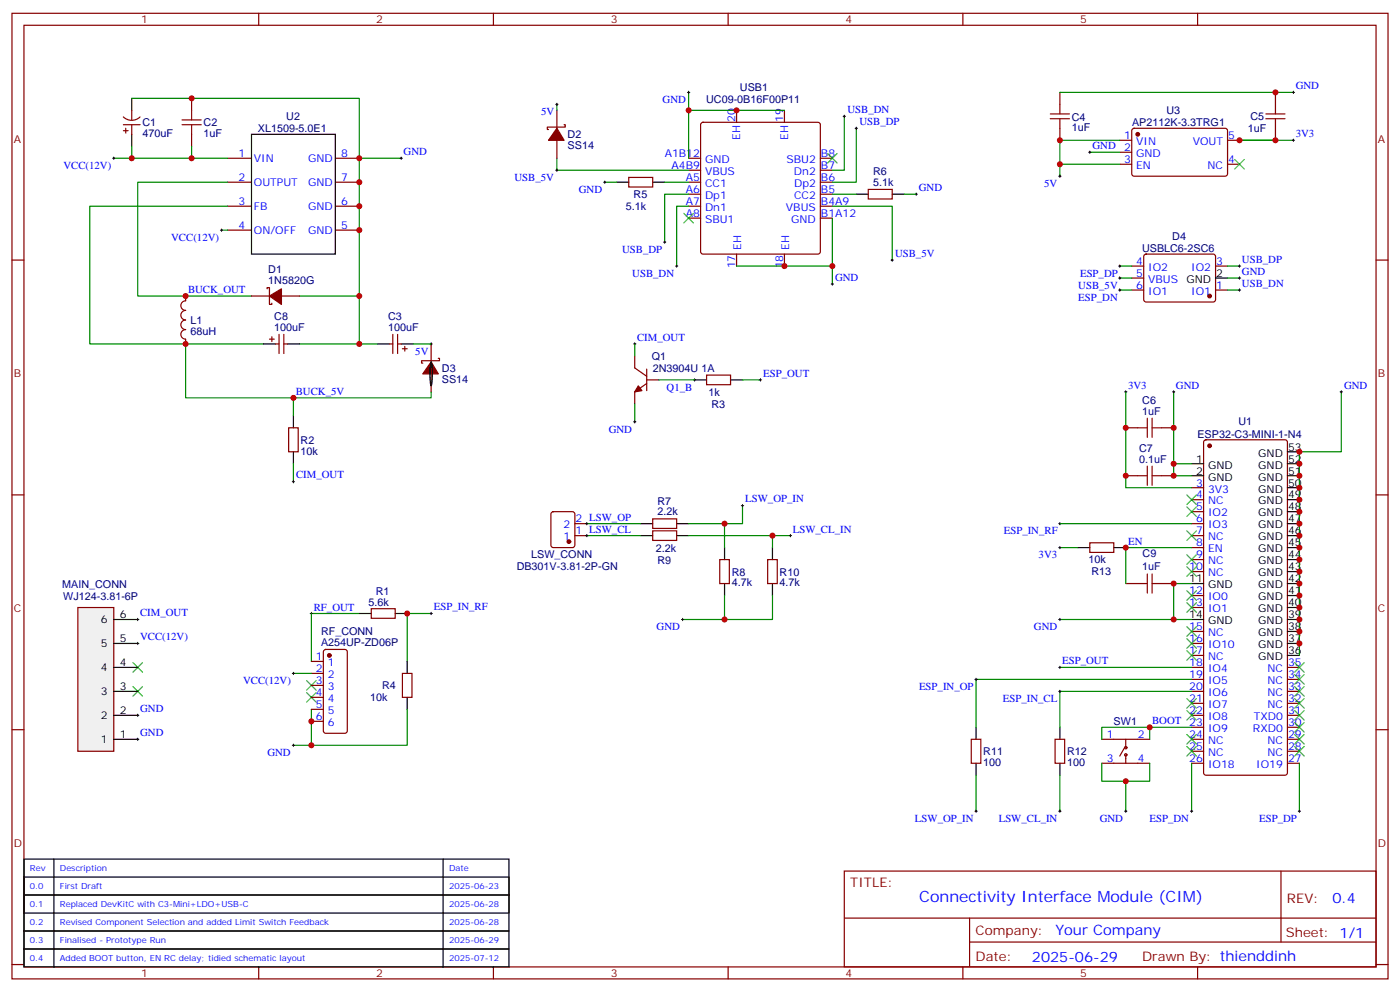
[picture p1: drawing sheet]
<svg xmlns="http://www.w3.org/2000/svg" width="412mm" height="292mm" viewBox="0 0 412 292" stroke-linecap="round" stroke-linejoin="round" font-family="sans-serif">
<g fill="none" stroke="#870000" stroke-width=".35">
<path d="M3.5 3.9h405.4v284.4h-405.4zM7.1 7.4h398.2v277.3h-398.2zM76.2 3.9v3.5M145.3 3.9v3.5M214.5 3.9v3.5M283.6 3.9v3.5M352.8 3.9v3.5M36.3 34.4a3.5 3.5 0 0 0 4.9 .1M36.3 36.7h5M36.3 38.5h1.4M37 37.8v1.4M38.8 32.5v2.8"/>
<path d="M38.8 36.7v2.8M56.4 29v3.5M56.4 39.5v3.6M206.6 36.2l.5-.2h33.8l.5 .2 .3 .5v37.4l-.3 .5-.5 .2h-33.8l-.5-.2-.2-.5v-37.4zM217 32.5v3.5M231.1 32.5v3.5M312.2 27.2v3.5M312.2 37.8v3.5M333.6 38l.5-.2h27.1l.4 .7-.1 13-.6 .4-27.1-.1-.4-.6v-12.7zM375.7 27.2v3.5M375.7 37.8v3.5M67 46.6h7.1"/>
<path d="M67 53.7h7.1M98.8 46.6h7M98.8 53.7h7M185.2 52.2h7.1v2.9h-7.1zM202.8 46.6h3.6M202.8 53.7h3.6M202.8 57.2h3.6M202.8 50.1h3.6M241.7 46.6h3.5M241.7 53.7h3.5M241.7 57.2h3.5M241.7 50.1h3.5"/>
<path d="M255.8 55.8h7v2.8h-7zM329.8 41.3h3.6M329.8 44.8h3.6M329.8 48.4h3.6M361.6 41.3h3.5M361.6 48.4h3.5M3.5 76.6h3.6M67 60.7h7.1M67 67.8h7.1M98.8 60.7h7M98.8 67.8h7M202.8 60.7h3.6"/>
<path d="M202.8 64.2h3.6M217 74.8v3.6M231.1 74.8v3.6M241.7 60.7h3.5M241.7 64.2h3.5M333.4 78.4h3.5M337.1 75l.5-.2 20 .1 .5 .6-.1 13-.6 .4h-20.1l-.4-.7v-12.7zM358.1 78.4h3.5M405.3 76.6h3.6M54.7 87.2v1.4a1.41 1.41 0 0 0-1.4 1.4 1.41 1.41 0 0 0 1.4 1.4M54.7 99.9v1.4M54.7 97a1.41 1.41 0 0 0-1.4 1.5 1.41 1.41 0 0 0 1.4 1.4"/>
<path d="M54.7 94.2a1.41 1.41 0 0 0-1.4 1.4 1.41 1.41 0 0 0 1.4 1.4M54.7 91.4a1.41 1.41 0 0 0-1.4 1.4 1.41 1.41 0 0 0 1.4 1.4M74.1 87.2h5.3M78.7 85.1v-.4h.7v4.9h.7v-.3M79.4 99.9h1.4M80.1 99.2v1.4M82.2 98.5v5.6M82.9 87.2h5.3M83.6 98.5v5.6M115.7 98.5v5.6M117.1 98.5v5.6M333.4 85.4h3.5"/>
<path d="M333.4 81.9h3.5M358.1 85.4h3.5M81.1 101.3h1.1M83.6 101.3h1.1M114.7 101.3h1M117.1 101.3h1.1M118.5 102.7h1.4M119.2 102v1.4M127 101.3v5.3M127 110.1v5.3M129.1 105.5h.4v.7h-5.3v.7h.3M187 104.8v3.5l3.5 2.5"/>
<path d="M190.5 111.9h3.5M190.5 112.9l-3.5 2.5v3.5M190.5 108.7v6.3M208.1 110.5h7.1v2.8h-7.1zM85 126h2.8v7h-2.8zM331.6 126h3.5M342.2 126h3.5M354.8 129.7l.4-.2h23.3l.7 .4v97.7l-.4 .6-23.6 .1-.6-.5-.1-97.6zM3.5 145.7h3.6M331.6 140.1h3.5M342.2 140.1h3.5M351 143.6h3.5"/>
<path d="M351 147.1h3.5M351 150.7h3.5M351 154.2h3.5M351 157.7h3.5M405.3 145.7h3.6M109.4 179.2h7v2.9h-7zM351 161.3h3.5M351 164.8h3.5M351 168.3h3.5M351 175.4h3.5M351 178.9h3.5M118.5 198.3h2.9v7.1h-2.9z"/>
<path d="M351 185.9h3.5M351 189.5h3.5M351 193h3.5M351 196.5h3.5M379.2 196.5h3.6M3.5 214.9h3.6M351 200.1h3.5M351 203.6h3.5M351 207.1h3.5M351 210.6h3.5M351 214.2h3.5M351 217.7h3.5"/>
<path d="M379.2 200.1h3.6M379.2 203.6h3.6M379.2 207.1h3.6M379.2 210.6h3.6M379.2 214.2h3.6M379.2 217.7h3.6M405.3 214.9h3.6M351 221.2h3.5M351 224.8h3.5M379.2 221.2h3.6M379.2 224.8h3.6M248.7 256.5h156.6v28.2h-156.6z"/>
<path d="M377.3 256.5v20.9M248.7 270.4h156.5M285.6 277.4h119.6M285.6 270.4v14.1M3.5 284h3.6M76.2 284.7v3.6M145.3 284.7v3.6M214.5 284.7v3.6M283.6 284.7v3.6M352.8 284.7v3.6M405.3 284h3.6"/>
</g>
<g fill="none" stroke="#000" stroke-width=".29">
<path d="M54.3 87.2h.7M54.7 86.8v.7M86.1 117.2h.7M86.4 116.8v.7M186.6 101.3h.7M187 100.9v.7M204.3 111.9h.7M204.6 111.5v.7M311.9 154.2h.7M312.2 153.8v.8M40.2 189.5h.7M40.2 182.4h.7"/>
<path d="M40.6 182.1v.7M40.6 189.1v.7M91.4 180.7h.7M91.7 180.3v.7M40.2 210.6h.7M40.2 217.7h.7M40.6 210.3v.7M40.6 217.3v.8"/>
</g>
<g fill="#870000" stroke="#870000" stroke-width=".35">
<path d="M188 113.6l1.1 1.4-2.1 .4z"/>
<path d="M127 106.6l2.1 3.5h-4.6z"/>
<path d="M79.4 87.2l3.5-2.1v4.5z"/>
<circle cx="356.3" cy="131.3" r=".53"/>
<circle cx="335.1" cy="39.5" r=".53"/>
<circle cx="356.3" cy="87.2" r=".53"/>
</g>
<g fill="none" stroke="#000" stroke-width=".35">
<path d="M38.8 29v3.5M38.8 39.5v3.6M74.1 39.5h24.7v35.3h-24.7zM181.7 53.7h3.5M192.3 53.7h3.5M252.2 57.2h3.6M262.8 57.2h3.5M358.1 81.9h3.5M77.6 101.3h3.5M84.7 101.3h3.5M111.1 101.3h3.6M118.2 101.3h3.5"/>
<path d="M204.6 111.9h3.5M215.2 111.9h3.5M86.4 122.4v3.6M86.4 133v3.6M351 136.6h3.5M379.2 136.6h3.6M379.2 133h3.6M351 140.1h3.5M379.2 140.1h3.6M379.2 157.7h3.6M379.2 154.2h3.6M379.2 150.7h3.6"/>
<path d="M379.2 147.1h3.6M379.2 143.6h3.6M351 171.8h3.5M379.2 171.8h3.6M379.2 178.9h3.6M379.2 175.4h3.6M379.2 168.3h3.6M379.2 164.8h3.6M379.2 161.3h3.6M105.8 180.7h3.6M116.4 180.7h3.5M119.9 194.8v3.5"/>
<path d="M351 182.4h3.5M379.2 182.4h3.6M379.2 193h3.6M379.2 189.5h3.6M379.2 185.9h3.6M119.9 205.4v3.5M7.1 253h142.8v21.1h-142.8zM7.1 258.3h142.8v5.3h-142.8zM15.9 253v31.7M130.5 253v31.7M7.1 263.6h142.8v5.3h-142.8z"/>
</g>
<g fill="none" stroke="#a10000" stroke-width=".35">
<path d="M53.6 35.3h5.7M53.6 36.7h5.7M56.4 32.5v2.8M56.4 36.7v2.8M309.4 33.5h5.6M309.4 35h5.6M312.2 30.7v2.8M312.2 35v2.8M372.9 33.5h5.6M372.9 35h5.6M375.7 30.7v2.8M375.7 35v2.8"/>
<path d="M335.1 126h2.9M338 123.2v5.6M338 137.3v5.6M339.4 126h2.8M339.4 123.2v5.6M339.4 137.3v5.6M335.1 140.1h2.9M339.4 140.1h2.8"/>
</g>
<g fill="none" stroke="#008700" stroke-width=".35">
<path d="M38.8 29h67v58.2h-17.6M56.4 43.1v3.5M67 53.7h-26.4v33.5h33.5M164 46.6v3.5h38.8M195.8 53.7h7M245.2 57.2h7M312.2 48.4h17.6M365.1 41.3h10.6M67 60.7h-40.5v40.6h28.2M105.8 87.2v14.1h-17.6M54.7 101.3v15.9h72.3v-1.8M54.7 101.3h22.9"/>
<path d="M187 101.3v3.5M194 111.9h10.6M345.7 136.6h5.3M351 171.8h-5.3v10.6h5.3M105.8 180.7h-14.1v14.1M127 180.7h-7.1v14.1"/>
</g>
<g fill="none" stroke="#3c3" stroke-width=".35">
<path d="M243.8 45.2l2.8 2.8M246.6 45.2l-2.8 2.8M363.7 47l2.8 2.8M366.5 47l-2.8 2.8M201.4 62.8l2.9 2.9M204.3 62.8l-2.9 2.9M349.6 145.7l2.8 2.9M349.6 149.3l2.8 2.8M349.6 156.3l2.8 2.8M352.4 145.7l-2.8 2.9M352.4 149.3l-2.8 2.8M352.4 156.3l-2.8 2.8"/>
<path d="M349.6 163.4l2.8 2.8M349.6 166.9l2.8 2.8M349.6 174l2.8 2.8M349.6 177.5l2.8 2.8M352.4 163.4l-2.8 2.8M352.4 166.9l-2.8 2.8M352.4 174l-2.8 2.8M352.4 177.5l-2.8 2.8M39.2 195.1l2.8 2.8M42 195.1l-2.8 2.8M349.6 184.5l2.8 2.9M349.6 188.1l2.8 2.8"/>
<path d="M349.6 191.6l2.8 2.8M352.4 184.5l-2.8 2.9M352.4 188.1l-2.8 2.8M352.4 191.6l-2.8 2.8M381.4 198.6l2.8 2.9M381.4 195.1l2.8 2.8M384.2 198.6l-2.8 2.9M384.2 195.1l-2.8 2.8M39.2 202.2l2.8 2.8M42 202.2l-2.8 2.8M90.3 200.4l2.8 2.8M90.3 203.9l2.8 2.9"/>
<path d="M93.1 200.4l-2.8 2.8M93.1 203.9l-2.8 2.9M349.6 205.7l2.8 2.8M349.6 209.2l2.8 2.9M349.6 216.3l2.8 2.8M349.6 219.8l2.8 2.8M352.4 205.7l-2.8 2.8M352.4 209.2l-2.8 2.9M352.4 216.3l-2.8 2.8M352.4 219.8l-2.8 2.8M381.4 205.7l2.8 2.8M381.4 219.8l2.8 2.8"/>
<path d="M381.4 216.3l2.8 2.8M381.4 212.8l2.8 2.8M381.4 209.2l2.8 2.9M381.4 202.2l2.8 2.8M384.2 219.8l-2.8 2.8M384.2 216.3l-2.8 2.8M384.2 212.8l-2.8 2.8M384.2 209.2l-2.8 2.9M384.2 205.7l-2.8 2.8M384.2 202.2l-2.8 2.8"/>
</g>
<path d="M22.9 178.9h10.6v42.3h-10.6z" fill="#f0f0f0" stroke="#870000" stroke-width=".35"/>
<g fill="none" stroke="#000" stroke-width=".35">
<path d="M127 106.6a17.8 17.8 0 0 1 0 7 17.8 17.8 0 0 1 0-7zM188.7 154.2h3.6M188.7 157.7h3.6M199.3 154.2h3.5M199.3 157.7h3.5M213.4 161.3v3.5M213.4 171.8v3.6M227.5 161.3v3.5M227.5 171.8v3.6M317.5 161.3h3.5M328.1 161.3h3.5M33.5 196.5h7.1"/>
<path d="M33.5 189.5h7.1M33.5 182.4h7.1M33.5 217.7h7.1M33.5 210.6h7.1M33.5 203.6h7.1M287.5 214.2v3.5M312.2 214.2v3.5M287.5 224.8v3.5M312.2 224.8v3.5M7.1 274.1h142.8v5.3h-142.8zM7.1 279.4h142.8v5.3h-142.8z"/>
</g>
<g fill="none" stroke="#008700" stroke-width=".35">
<path d="M164 30.7v1.8M202.8 32.5h28.3M202.8 27.2v19.4M248.7 34.3v15.8h-3.5M252.2 37.8v15.9h-7M312.2 27.2h68.8M33.5 46.6h5.3M38.8 43.1v3.5h28.2M105.8 46.6h12.4M178.2 53.7h3.5M202.8 57.2h-7v14.1M266.3 57.2h3.6"/>
<path d="M321 44.8h8.8M329.8 41.3h-17.6v10.6M375.7 41.3h5.3M65.3 67.8h1.7M202.8 60.7h-3.5v17.7M245.2 60.7h17.6v15.9M245.2 64.2v14.2h-28.2M245.2 78.4v5.2M329.8 78.4h3.6M361.6 78.4h3.5M329.8 81.9h3.6M329.8 85.4h3.6"/>
<path d="M361.6 81.9h3.5M361.6 85.4h3.5M86.4 117.2v5.2M105.8 101.3h5.3M121.7 101.3h5.3M187 118.9v5.3M218.7 111.9h5.3M331.6 115.4v28.2h19.4M345.7 115.4v24.7h5.3M395.1 115.4v17.6h-12.3v60M86.4 136.6v5.3M172.9 154.2h15.8"/>
<path d="M172.9 157.7h15.8M202.8 154.2h10.6v7.1M202.8 157.7h30M218.7 148.9v5.3h-5.3M227.5 157.7v3.6M312.2 154.2h38.8M213.4 175.4v7h14.1v-7M312.2 161.3h5.3M351 161.3h-19.4v10.5M86.4 198.3h5.3M201.1 182.4h12.3M312.2 182.4h33.5"/>
<path d="M312.2 196.5h38.8M91.7 208.9v10.6M119.9 208.9v10.6h-33.5M338.7 214.2h-14.1v3.5M351 200.1h-63.5v14.1M351 203.6h-38.8v10.6M351 214.2h-12.3v3.5M287.5 228.3v10.6M312.2 228.3v10.6M324.6 224.8v5.2h14.1v-5.2M331.6 230v8.9M351 224.8v14.1"/>
<path d="M382.8 224.8v14.1"/>
</g>
<g fill="none" stroke="#870000" stroke-width=".35">
<path d="M164 32.5v5.3M166.2 36.7h.3v.7h-5.3v.7h.4M164 41.3v5.3M162.5 150.9l.5-.2h5.6l.7 .4v9.4l-.4 .7-5.9 .1-.7-.5v-9.4zM169.3 157.7h3.6M169.3 154.2h3.6M192.3 152.8h7v2.8h-7zM192.3 156.3h7v2.8h-7zM321 159.8h7.1v2.9h-7.1zM212 164.8h2.8v7h-2.8zM226.1 164.8h2.9v7h-2.9zM331.6 171.8h3.5"/>
<path d="M342.2 171.8h3.5M91.7 194.8h3.5M91.7 198.3h3.5M95.5 191.4l.5-.2h5.6l.7 .5v23.5l-.5 .7h-5.8l-.7-.4-.1-23.6zM91.7 201.8h3.5M91.7 205.4h3.5M91.7 208.9h3.5M91.7 212.4h3.5M286.1 217.7h2.8v7.1h-2.8zM310.8 217.7h2.8v7.1h-2.8zM324.6 217.7h14.1M331.6 217.7v2.5"/>
<path d="M324.6 224.8h14.1M331.3 220.2l-1.5 2.4M331.6 222.3v2.5"/>
<circle cx="331.6" cy="220.2" r=".35"/>
<circle cx="331.6" cy="222.3" r=".35"/>
</g>
<g fill="#870000" stroke="#870000" stroke-width=".35">
<path d="M164 37.8l2.2 3.5h-4.6z"/>
<circle cx="97" cy="193" r=".53"/>
<circle cx="167.6" cy="159.5" r=".53"/>
</g>
<g fill="none" stroke="#000" stroke-width=".29">
<path d="M163.7 30.7h.7M164 30.4v.7M202.5 27.2h.7M202.8 26.8v.8M248.4 34.3h.7M248.7 33.9v.7M251.9 37.8h.7M252.2 37.4v.7M380.6 27.2h.8M381 26.8v.8M33.2 46.6h.7M33.5 46.2v.8"/>
<path d="M117.8 46.6h.7M118.2 46.2v.8M163.7 50.1h.7M164 49.8v.7M177.8 53.7h.7M178.2 53.3v.7M269.5 57.2h.7M269.9 56.8v.7M311.9 51.9h.7M312.2 51.5v.7M320.7 44.8h.7M321 44.5v.7"/>
<path d="M380.6 41.3h.8M381 41v.7M64.9 67.8h.7M65.3 67.4v.7M195.4 71.3h.7M195.8 70.9v.7M199 78.4h.7M199.3 78v.7M262.5 76.6h.7M262.8 76.2v.7M329.5 78.4h.7M329.8 78v.7"/>
<path d="M364.8 78.4h.7M365.1 78v.7M244.8 83.6h.7M245.2 83.3v.7M329.5 81.9h.7M329.5 85.4h.7M329.8 81.5v.7M329.8 85.1v.7M364.8 81.9h.7M364.8 85.4h.7M365.1 81.5v.7M365.1 85.1v.7"/>
<path d="M126.6 101.3h.8M127 100.9v.7M223.7 111.9h.7M224 111.5v.7M331.3 115.4h.7M331.6 115v.7M345.4 115.4h.7M345.7 115v.7M394.8 115.4h.7M395.1 115v.7M186.6 124.2h.7M187 123.9v.7"/>
<path d="M86.1 141.9h.7M86.4 141.5v.7M172.5 157.7h.7M172.5 154.2h.7M172.9 153.8v.8M172.9 157.4v.7M218.4 148.9h.7M218.7 148.6v.7M232.5 157.7h.7M232.8 157.4v.7M311.9 161.3h.7M312.2 160.9v.7"/>
<path d="M331.3 161.3h.7M331.6 160.9v.7M86.1 198.3h.7M86.4 197.9v.7M126.6 180.7h.8M127 180.3v.7M200.7 182.4h.7M201.1 182.1v.7M287.5 199.7v.7M311.9 182.4h.7M311.9 196.5h.7M312.2 182.1v.7"/>
<path d="M312.2 196.2v.7M86.1 219.5h.7M86.4 219.1v.7M287.2 200.1h.7M311.9 203.6h.7M312.2 203.2v.7M338.3 214.2h.7M338.7 213.8v.7M287.2 238.9h.7M287.5 238.5v.7M311.9 238.9h.7M312.2 238.5v.7"/>
<path d="M331.3 238.9h.7M331.6 238.5v.7M350.7 238.9h.7M351 238.5v.7M382.4 238.9h.7M382.8 238.5v.7"/>
</g>
<path d="M335.1 171.8h2.9M338 169v5.7M339.4 171.8h2.8M339.4 169v5.7" fill="none" stroke="#a10000" stroke-width=".35"/>
<g fill="#c00">
<circle cx="105.8" cy="46.6" r=".88"/>
<circle cx="56.4" cy="29" r=".88"/>
<circle cx="54.7" cy="87.2" r=".88"/>
<circle cx="365.1" cy="41.3" r=".88"/>
<circle cx="375.7" cy="41.3" r=".88"/>
<circle cx="105.8" cy="67.8" r=".88"/>
<circle cx="105.8" cy="60.7" r=".88"/>
<circle cx="105.8" cy="53.7" r=".88"/>
<circle cx="54.7" cy="101.3" r=".88"/>
<circle cx="345.7" cy="171.8" r=".88"/>
<circle cx="345.7" cy="136.6" r=".88"/>
<circle cx="382.8" cy="189.5" r=".88"/>
<circle cx="382.8" cy="185.9" r=".88"/>
<circle cx="382.8" cy="182.4" r=".88"/>
<circle cx="382.8" cy="178.9" r=".88"/>
<circle cx="382.8" cy="175.4" r=".88"/>
<circle cx="382.8" cy="171.8" r=".88"/>
<circle cx="382.8" cy="168.3" r=".88"/>
<circle cx="382.8" cy="164.8" r=".88"/>
<circle cx="382.8" cy="161.3" r=".88"/>
<circle cx="382.8" cy="157.7" r=".88"/>
<circle cx="382.8" cy="154.2" r=".88"/>
<circle cx="382.8" cy="150.7" r=".88"/>
<circle cx="382.8" cy="147.1" r=".88"/>
<circle cx="382.8" cy="143.6" r=".88"/>
<circle cx="382.8" cy="140.1" r=".88"/>
<circle cx="382.8" cy="136.6" r=".88"/>
<circle cx="382.8" cy="133" r=".88"/>
<circle cx="345.7" cy="182.4" r=".88"/>
<circle cx="91.7" cy="212.4" r=".88"/>
<circle cx="119.9" cy="180.7" r=".88"/>
<circle cx="331.6" cy="161.3" r=".88"/>
<circle cx="213.4" cy="154.2" r=".88"/>
<circle cx="227.5" cy="157.7" r=".88"/>
<circle cx="213.4" cy="182.4" r=".88"/>
<circle cx="91.7" cy="219.5" r=".88"/>
<circle cx="312.2" cy="48.4" r=".88"/>
<circle cx="105.8" cy="101.3" r=".88"/>
<circle cx="375.7" cy="27.2" r=".88"/>
<circle cx="312.2" cy="41.3" r=".88"/>
<circle cx="56.4" cy="46.6" r=".88"/>
<circle cx="38.8" cy="46.6" r=".88"/>
<circle cx="86.4" cy="117.2" r=".88"/>
<circle cx="105.8" cy="87.2" r=".88"/>
<circle cx="202.8" cy="32.5" r=".88"/>
<circle cx="217" cy="32.5" r=".88"/>
<circle cx="231.1" cy="78.4" r=".88"/>
<circle cx="245.2" cy="78.4" r=".88"/>
<circle cx="331.6" cy="140.1" r=".88"/>
<circle cx="345.7" cy="140.1" r=".88"/>
<circle cx="345.7" cy="126" r=".88"/>
<circle cx="331.6" cy="126" r=".88"/>
<circle cx="338.7" cy="214.2" r=".88"/>
<circle cx="331.6" cy="230" r=".88"/>
</g>
<text font-size="4.6" fill="#00f" x="270.8" y="265.5">Connectivity Interface Module (CIM)</text>
<g font-size="4.2" fill="#00f">
<text x="392.5" y="265.8">0.4</text>
<text x="310.9" y="275.3">Your Company</text>
<text x="304" y="283.1">2025-06-29</text>
</g>
<g font-size="3.9" fill="#800">
<text x="250.5" y="261.1">TITLE:</text>
<text x="379.1" y="265.8">REV:</text>
<text x="287.4" y="275.3">Company:</text>
<text x="378.7" y="275.9">Sheet: 1/1</text>
<text x="287.4" y="283">Date:</text>
<text x="336.4" y="283.1">Drawn By: thienddinh</text>
</g>
<g font-size="3.2" fill="#800">
<text x="41.6" y="6.9">1</text>
<text x="110.8" y="6.9">2</text>
<text x="179.9" y="6.9">3</text>
<text x="249.1" y="6.9">4</text>
<text x="318.2" y="6.9">5</text>
<text x="4.1" y="42">A</text>
<text x="405.9" y="42">A</text>
<text x="4.1" y="111.2">B</text>
<text x="405.9" y="111.2">B</text>
<text x="4.1" y="180.3">C</text>
<text x="405.9" y="180.3">C</text>
<text x="4.1" y="249.4">D</text>
<text x="405.9" y="249.4">D</text>
<text x="41.6" y="287.7">1</text>
<text x="110.8" y="287.7">2</text>
<text x="179.9" y="287.7">3</text>
<text x="249.1" y="287.7">4</text>
<text x="318.2" y="287.7">5</text>
</g>
<g font-size="3.2" fill="#000080">
<text x="217.9" y="26.7">USB1</text>
<text x="84.3" y="35.4">U2</text>
<text x="208" y="30.2">UC09-0B16F00P11</text>
<text x="315.7" y="35.5">C4</text>
<text x="343.6" y="33.6">U3</text>
<text x="368.3" y="35.4">C5</text>
<text x="42" y="40.3">470uF</text>
<text x="42" y="37.1">C1</text>
<text x="60" y="40.3">1uF</text>
<text x="60" y="37.1">C2</text>
<text x="76" y="38.9">XL1509-5.0E1</text>
<text x="167.2" y="40.7">D2</text>
<text x="315.7" y="38.6">1uF</text>
<text x="333.5" y="37.1">AP2112K-3.3TRG1</text>
<text x="367.6" y="38.9">1uF</text>
<text x="167.2" y="43.9">SS14</text>
<text x="257.2" y="51.6">R6</text>
<text x="186.6" y="58.4">R5</text>
<text x="257.2" y="54.7">5.1k</text>
<text x="184.4" y="61.9">5.1k</text>
<text x="345.3" y="70.7">D4</text>
<text x="336.4" y="74.2">USBLC6-2SC6</text>
<text x="79" y="83.6">1N5820G</text>
<text x="79" y="80.4">D1</text>
<text x="56.1" y="95.4">L1</text>
<text x="80.8" y="94.2">C8</text>
<text x="114.3" y="94.2">C3</text>
<text x="56.1" y="98.6">68uH</text>
<text x="80.8" y="97.4">100uF</text>
<text x="114.3" y="97.4">100uF</text>
<text x="192" y="105.9">Q1</text>
<text x="130.2" y="112.6">SS14</text>
<text x="130.2" y="109.5">D3</text>
<text x="192.3" y="109.5">2N3904U 1A</text>
<text x="208.7" y="116.6">1k</text>
<text x="336.5" y="119.1">C6</text>
<text x="209.6" y="120.1">R3</text>
<text x="336.5" y="122.1">1uF</text>
<text x="364.8" y="125.2">U1</text>
<text x="88.5" y="130.7">R2</text>
<text x="352.7" y="128.9">ESP32-C3-MINI-1-N4</text>
<text x="88.5" y="133.9">10k</text>
<text x="335.6" y="136.2">0.1uF</text>
<text x="335.6" y="133.2">C7</text>
<text x="193.7" y="148.7">R7</text>
<text x="193.7" y="151.7">2.2k</text>
<text x="152.2" y="167.8">DB301V-3.81-2P-GN</text>
<text x="156.5" y="164.2">LSW_CONN</text>
<text x="193.2" y="162.5">2.2k</text>
<text x="193.7" y="166">R9</text>
<text x="320.7" y="165.9">10k</text>
<text x="336.5" y="168">1uF</text>
<text x="336.6" y="164.2">C9</text>
<text x="18.3" y="173">MAIN_CONN</text>
<text x="215.5" y="172.6">4.7k</text>
<text x="215.5" y="169.5">R8</text>
<text x="229.7" y="172.6">4.7k</text>
<text x="229.7" y="169.5">R10</text>
<text x="321.5" y="169.5">R13</text>
<text x="18.6" y="176.6">WJ124-3.81-6P</text>
<text x="108.5" y="178.4">5.6k</text>
<text x="110.7" y="175.2">R1</text>
<text x="94.6" y="190.1">A254UP-ZD06P</text>
<text x="94.6" y="187.1">RF_CONN</text>
<text x="112.5" y="203">R4</text>
<text x="109" y="206.5">10k</text>
<text x="328" y="213.6">SW1</text>
<text x="289.6" y="225.5">100</text>
<text x="289.6" y="222.4">R11</text>
<text x="314.3" y="225.5">100</text>
<text x="314.3" y="222.4">R12</text>
</g>
<g font-size="3.2" fill="#00f">
<text x="381.7" y="26.3">GND</text>
<text x="159.4" y="33.9">5V</text>
<text x="195.2" y="30.4">GND</text>
<text x="249.6" y="33.3">USB_DN</text>
<text x="216.6" y="36" transform="rotate(-90 216.6 36)">20</text>
<text x="218" y="41.1" transform="rotate(-90 218 41.1)">EH</text>
<text x="230.7" y="36" transform="rotate(-90 230.7 36)">19</text>
<text x="232.1" y="41.1" transform="rotate(-90 232.1 41.1)">EH</text>
<text x="253.2" y="36.8">USB_DP</text>
<text x="331.2" y="41">1</text>
<text x="361.8" y="41">5</text>
<text x="381.7" y="40.4">3V3</text>
<text x="70.3" y="46.2">1</text>
<text x="74.8" y="47.7">VIN</text>
<text x="90.8" y="47.7">GND</text>
<text x="100.5" y="46.2">8</text>
<text x="118.9" y="45.7">GND</text>
<text x="195.8" y="46.2">A1B12</text>
<text x="241.8" y="46.2">B8</text>
<text x="321.8" y="43.9">GND</text>
<text x="331.2" y="44.5">2</text>
<text x="334.7" y="42.7">VIN</text>
<text x="334.7" y="46.2">GND</text>
<text x="351.3" y="42.7">VOUT</text>
<text x="18.7" y="49.8">VCC(12V)</text>
<text x="70.3" y="53.3">2</text>
<text x="100.5" y="53.3">7</text>
<text x="151.6" y="53.3">USB_5V</text>
<text x="197.8" y="49.8">A4B9</text>
<text x="202" y="53.3">A5</text>
<text x="207.7" y="48">GND</text>
<text x="207.7" y="51.5">VBUS</text>
<text x="231.7" y="48">SBU2</text>
<text x="233.9" y="51.5">Dn2</text>
<text x="241.8" y="53.3">B6</text>
<text x="241.8" y="49.8">B7</text>
<text x="331.2" y="48">3</text>
<text x="334.7" y="49.8">EN</text>
<text x="355.7" y="49.8">NC</text>
<text x="361.8" y="48">4</text>
<text x="74.8" y="54.7">OUTPUT</text>
<text x="90.8" y="54.7">GND</text>
<text x="170.5" y="56.8">GND</text>
<text x="202" y="56.8">A6</text>
<text x="207.7" y="55.1">CC1</text>
<text x="207.7" y="58.6">Dp1</text>
<text x="233.9" y="58.6">CC2</text>
<text x="233.9" y="55.1">Dp2</text>
<text x="241.8" y="56.8">B5</text>
<text x="270.7" y="56.2">GND</text>
<text x="307.5" y="55.1">5V</text>
<text x="70.3" y="60.4">3</text>
<text x="74.8" y="61.8">FB</text>
<text x="90.8" y="61.8">GND</text>
<text x="100.5" y="60.4">6</text>
<text x="202" y="60.4">A7</text>
<text x="202" y="63.9">A8</text>
<text x="207.7" y="62.1">Dn1</text>
<text x="207.7" y="65.7">SBU1</text>
<text x="231.5" y="62.1">VBUS</text>
<text x="233.1" y="65.7">GND</text>
<text x="241.8" y="63.9">B1A12</text>
<text x="241.8" y="60.4">B4A9</text>
<text x="50.4" y="70.9">VCC(12V)</text>
<text x="70.3" y="67.4">4</text>
<text x="74.8" y="68.8">ON/OFF</text>
<text x="90.8" y="68.8">GND</text>
<text x="100.5" y="67.4">5</text>
<text x="183.2" y="74.5">USB_DP</text>
<text x="218.4" y="73.5" transform="rotate(-90 218.4 73.5)">EH</text>
<text x="232.5" y="73.5" transform="rotate(-90 232.5 73.5)">EH</text>
<text x="263.6" y="75.6">USB_5V</text>
<text x="334.7" y="78">4</text>
<text x="358.2" y="78">3</text>
<text x="365.8" y="77.5">USB_DP</text>
<text x="186.2" y="81.5">USB_DN</text>
<text x="216.6" y="79" transform="rotate(-90 216.6 79)">17</text>
<text x="230.7" y="79" transform="rotate(-90 230.7 79)">18</text>
<text x="246" y="82.7">GND</text>
<text x="318.2" y="81.5">ESP_DP</text>
<text x="334.7" y="81.5">5</text>
<text x="338.2" y="79.8">IO2</text>
<text x="338.2" y="83.3">VBUS</text>
<text x="350.9" y="79.8">IO2</text>
<text x="365.8" y="81">GND</text>
<text x="55.4" y="86.3">BUCK_OUT</text>
<text x="317.6" y="85.1">USB_5V</text>
<text x="317.6" y="88.6">ESP_DN</text>
<text x="334.7" y="85.1">6</text>
<text x="338.2" y="86.8">IO1</text>
<text x="350.9" y="86.8">IO1</text>
<text x="358.2" y="85.1">1</text>
<text x="365.8" y="84.5">USB_DN</text>
<text x="187.7" y="100.4">CIM_OUT</text>
<text x="122.3" y="104.5">5V</text>
<text x="224.8" y="110.9">ESP_OUT</text>
<text x="87.1" y="116.3">BUCK_5V</text>
<text x="196.3" y="115">Q1_B</text>
<text x="332.3" y="114.5">3V3</text>
<text x="346.4" y="114.5">GND</text>
<text x="395.9" y="114.4">GND</text>
<text x="179.3" y="127.4">GND</text>
<text x="87.2" y="140.9">CIM_OUT</text>
<text x="352.3" y="143.3">3</text>
<text x="219.5" y="148">LSW_OP_IN</text>
<text x="352.3" y="146.8">4</text>
<text x="355.8" y="145">3V3</text>
<text x="355.8" y="148.6">NC</text>
<text x="166" y="155.6">2</text>
<text x="169.5" y="153.8">2 LSW_OP</text>
<text x="352.3" y="150.3">5</text>
<text x="352.3" y="153.8">6</text>
<text x="355.8" y="152.1">IO2</text>
<text x="355.8" y="155.6">IO3</text>
<text x="166" y="159.1">1</text>
<text x="169.5" y="157.4">1 LSW_CL</text>
<text x="233.5" y="156.8">LSW_CL_IN</text>
<text x="295.7" y="157.3">ESP_IN_RF</text>
<text x="332.3" y="160.4">EN</text>
<text x="352.3" y="157.4">7</text>
<text x="352.3" y="160.9">8</text>
<text x="355.8" y="159.1">NC</text>
<text x="306" y="164.4">3V3</text>
<text x="350.3" y="168">10</text>
<text x="352.3" y="164.4">9</text>
<text x="355.8" y="162.7">EN</text>
<text x="355.8" y="166.2">NC</text>
<text x="355.8" y="169.7">NC</text>
<text x="92.4" y="179.8">RF_OUT</text>
<text x="127.8" y="179.7">ESP_IN_RF</text>
<text x="350.3" y="175">12</text>
<text x="350.3" y="178.5">13</text>
<text x="355.8" y="176.8">IO0</text>
<text x="41.3" y="181.5">CIM_OUT</text>
<text x="193.4" y="185.6">GND</text>
<text x="304.6" y="185.6">GND</text>
<text x="350.3" y="185.6">15</text>
<text x="355.8" y="180.3">IO1</text>
<text x="41.3" y="188.6">VCC(12V)</text>
<text x="350.3" y="189.1">16</text>
<text x="355.8" y="187.4">NC</text>
<text x="355.8" y="190.9">IO10</text>
<text x="93.1" y="194.4">1</text>
<text x="93.1" y="197.9">2</text>
<text x="96.6" y="196.2">1</text>
<text x="312.9" y="195.7">ESP_OUT</text>
<text x="350.3" y="192.7">17</text>
<text x="350.3" y="196.2">18</text>
<text x="355.8" y="194.4">NC</text>
<text x="355.8" y="197.9">IO4</text>
<text x="373.3" y="197.9">NC</text>
<text x="379.4" y="196.2">35</text>
<text x="71.6" y="201.5">VCC(12V)</text>
<text x="93.1" y="201.5">3</text>
<text x="96.6" y="199.7">2</text>
<text x="96.6" y="203.2">3</text>
<text x="270.7" y="203.2">ESP_IN_OP</text>
<text x="350.3" y="199.7">19</text>
<text x="350.3" y="203.2">20</text>
<text x="355.8" y="201.5">IO5</text>
<text x="373.3" y="201.5">NC</text>
<text x="379.4" y="203.2">33</text>
<text x="379.4" y="199.7">34</text>
<text x="41.3" y="209.8">GND</text>
<text x="93.1" y="205">4</text>
<text x="93.1" y="208.5">5</text>
<text x="96.6" y="206.8">4</text>
<text x="295.4" y="206.8">ESP_IN_CL</text>
<text x="350.3" y="206.8">21</text>
<text x="355.8" y="205">IO6</text>
<text x="355.8" y="208.5">IO7</text>
<text x="373.3" y="208.5">NC</text>
<text x="373.3" y="205">NC</text>
<text x="379.4" y="206.8">32</text>
<text x="93.1" y="212.1">6</text>
<text x="96.6" y="210.3">5</text>
<text x="96.6" y="213.8">6</text>
<text x="339.4" y="213.3">BOOT</text>
<text x="350.3" y="210.3">22</text>
<text x="350.3" y="213.8">23</text>
<text x="355.8" y="212.1">IO8</text>
<text x="355.8" y="215.6">IO9</text>
<text x="369.1" y="215.6">RXD0</text>
<text x="369.3" y="212.1">TXD0</text>
<text x="379.4" y="213.8">30</text>
<text x="379.4" y="210.3">31</text>
<text x="41.3" y="216.8">GND</text>
<text x="326.1" y="217.3">1</text>
<text x="335.1" y="217.3">2</text>
<text x="350.3" y="217.3">24</text>
<text x="350.3" y="220.9">25</text>
<text x="355.8" y="219.1">NC</text>
<text x="373.3" y="219.1">NC</text>
<text x="379.4" y="220.9">28</text>
<text x="379.4" y="217.3">29</text>
<text x="78.8" y="222.6">GND</text>
<text x="326.1" y="224.4">3</text>
<text x="335.1" y="224.4">4</text>
<text x="350.3" y="224.4">26</text>
<text x="355.8" y="222.6">NC</text>
<text x="355.8" y="226.2">IO18</text>
<text x="370.1" y="226.2">IO19</text>
<text x="373.3" y="222.6">NC</text>
<text x="379.4" y="224.4">27</text>
<text x="269.5" y="242">LSW_OP_IN</text>
<text x="294.2" y="242">LSW_CL_IN</text>
<text x="324" y="242">GND</text>
<text x="338.6" y="242">ESP_DN</text>
<text x="370.9" y="242">ESP_DP</text>
</g>
<g font-size="3.2">
<text x="349.5" y="83.3">GND</text>
<text x="358.2" y="81.5">2</text>
<text x="352.3" y="136.2">1</text>
<text x="355.8" y="138">GND</text>
<text x="370.6" y="138">GND</text>
<text x="370.6" y="134.4">GND</text>
<text x="379.4" y="136.2">52</text>
<text x="379.4" y="132.7">53</text>
<text x="352.3" y="139.7">2</text>
<text x="355.8" y="141.5">GND</text>
<text x="370.6" y="141.5">GND</text>
<text x="379.4" y="143.3">50</text>
<text x="379.4" y="139.7">51</text>
<text x="370.6" y="148.6">GND</text>
<text x="370.6" y="145">GND</text>
<text x="379.4" y="146.8">49</text>
<text x="370.6" y="155.6">GND</text>
<text x="370.6" y="152.1">GND</text>
<text x="379.4" y="153.8">47</text>
<text x="379.4" y="150.3">48</text>
<text x="370.6" y="159.1">GND</text>
<text x="379.4" y="160.9">45</text>
<text x="379.4" y="157.4">46</text>
<text x="370.6" y="166.2">GND</text>
<text x="370.6" y="162.7">GND</text>
<text x="379.4" y="168">43</text>
<text x="379.4" y="164.4">44</text>
<text x="350.3" y="171.5">11</text>
<text x="355.8" y="173.2">GND</text>
<text x="370.6" y="173.2">GND</text>
<text x="370.6" y="169.7">GND</text>
<text x="379.4" y="171.5">42</text>
<text x="370.6" y="176.8">GND</text>
<text x="379.4" y="178.5">40</text>
<text x="379.4" y="175">41</text>
<text x="29.7" y="183.5">6</text>
<text x="35.3" y="182.1">6</text>
<text x="350.3" y="182.1">14</text>
<text x="355.8" y="183.8">GND</text>
<text x="370.6" y="183.8">GND</text>
<text x="370.6" y="180.3">GND</text>
<text x="379.4" y="185.6">38</text>
<text x="379.4" y="182.1">39</text>
<text x="29.7" y="190.5">5</text>
<text x="35.3" y="189.1">5</text>
<text x="370.6" y="190.9">GND</text>
<text x="370.6" y="187.4">GND</text>
<text x="379.4" y="189.1">37</text>
<text x="29.7" y="197.6">4</text>
<text x="35.3" y="196.2">4</text>
<text x="370.6" y="194.4">GND</text>
<text x="379.4" y="192.7">36</text>
<text x="35.3" y="203.2">3</text>
<text x="29.7" y="204.6">3</text>
<text x="29.7" y="211.7">2</text>
<text x="35.3" y="210.3">2</text>
<text x="29.7" y="218.8">1</text>
<text x="35.3" y="217.3">1</text>
</g>
<g font-size="2.5" fill="#00f">
<text x="8.8" y="256.5">Rev</text>
<text x="17.6" y="256.5">Description</text>
<text x="132.3" y="256.5">Date</text>
<text x="8.8" y="261.8">0.0</text>
<text x="17.6" y="261.8">First Draft</text>
<text x="132.3" y="261.8">2025-06-23</text>
<text x="8.8" y="267.1">0.1</text>
<text x="17.6" y="267.1">Replaced DevKitC with C3-Mini+LDO+USB-C</text>
<text x="132.3" y="267.1">2025-06-28</text>
<text x="8.8" y="272.4">0.2</text>
<text x="17.6" y="272.4">Revised Component Selection and added Limit Switch Feedback</text>
<text x="132.3" y="272.4">2025-06-28</text>
<text x="8.8" y="277.7">0.3</text>
<text x="17.6" y="277.7">Finalised - Prototype Run</text>
<text x="132.3" y="277.7">2025-06-29</text>
<text x="8.8" y="283">0.4</text>
<text x="17.6" y="283">Added BOOT button, EN RC delay; tidied schematic layout</text>
<text x="132.3" y="283">2025-07-12</text>
</g>
</svg>
